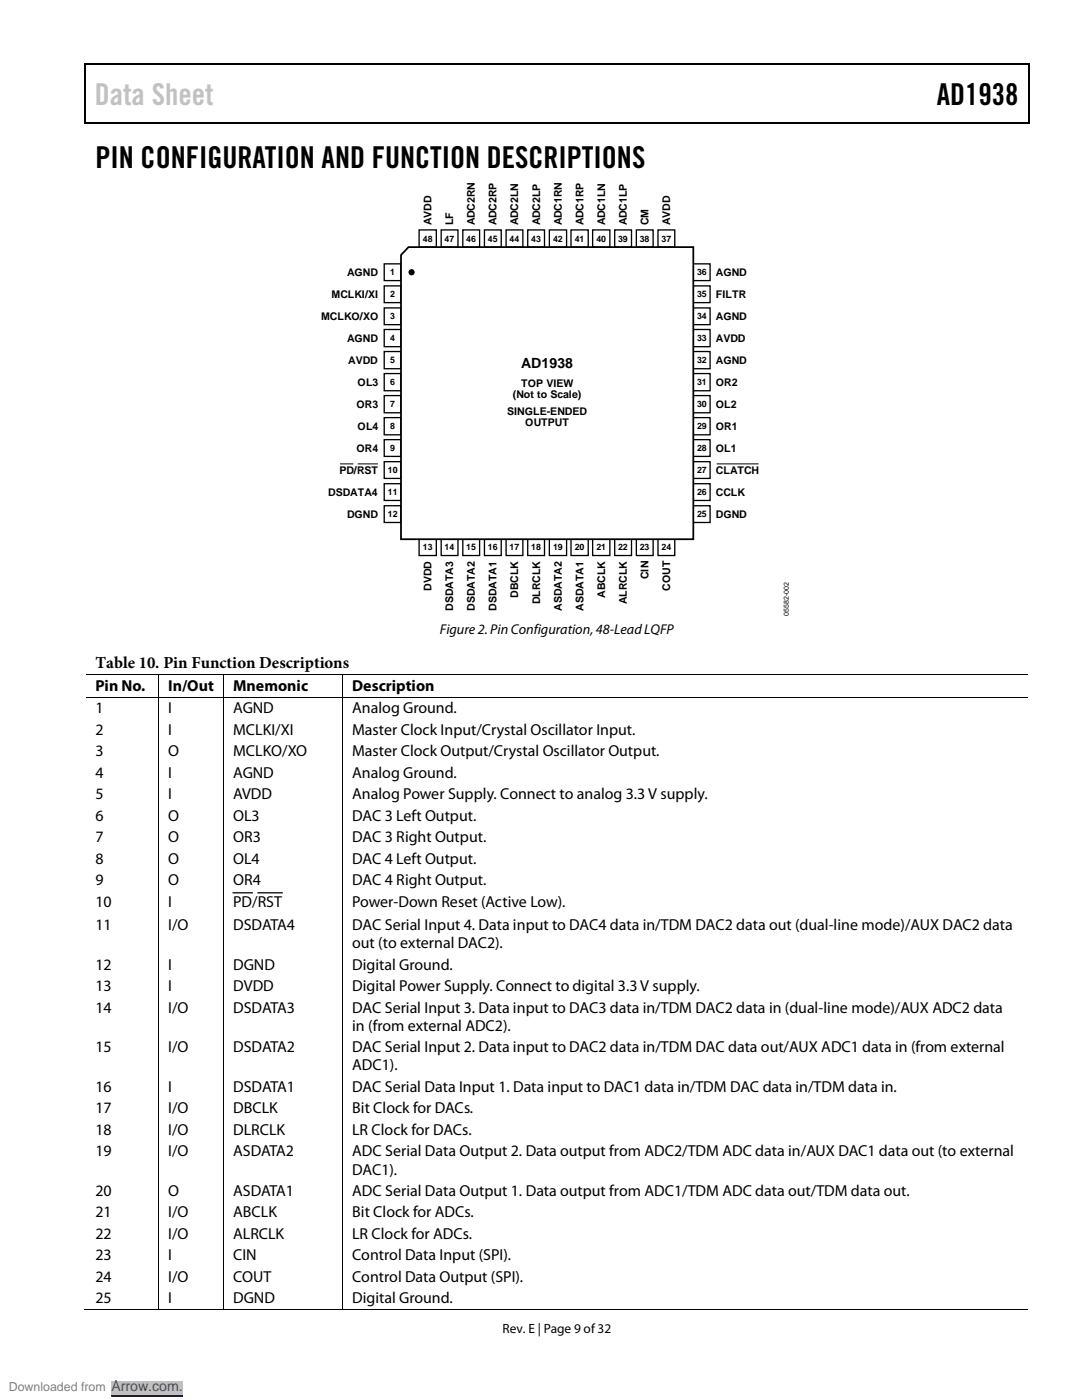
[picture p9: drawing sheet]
<svg xmlns="http://www.w3.org/2000/svg" width="216mm" height="279mm" viewBox="0 0 216 279" stroke-linecap="round" stroke-linejoin="round" font-family="sans-serif">
<path d="M16.9 12.7h.2v1h-.2zM16.9 12.7h.2v.3h-.2zM82.5 12.7h.3v.3h-.3zM205.1 12.7h.3v1h-.3zM205.1 12.7h.3v.3h-.3zM16.9 24.4h.2v.2h-.2zM82.3 24.4h.2v.2h-.2zM205.1 24.4h.3v.2h-.3z" fill="#000"/>
<path d="M17 13.7v10.7M17.1 12.8h65.4M82.8 12.8h122.3M205.2 13.7v10.7M17.1 24.5h188" fill="none" stroke="#000" stroke-width=".25"/>
<path d="M83.6 45.9h3.5v3.4h-3.5z" fill="#fff"/>
<path d="M83.6 45.9h3.5v3.4h-3.5z" fill="none" stroke="#000" stroke-width=".26"/>
<path d="M88 45.9h3.4v3.4h-3.4z" fill="#fff"/>
<path d="M88 45.9h3.4v3.4h-3.4z" fill="none" stroke="#000" stroke-width=".26"/>
<path d="M92.3 45.9h3.4v3.4h-3.4z" fill="#fff"/>
<path d="M92.3 45.9h3.4v3.4h-3.4z" fill="none" stroke="#000" stroke-width=".26"/>
<path d="M96.7 45.9h3.3v3.4h-3.3z" fill="#fff"/>
<path d="M96.7 45.9h3.3v3.4h-3.3z" fill="none" stroke="#000" stroke-width=".26"/>
<path d="M101 45.9h3.3v3.4h-3.3z" fill="#fff"/>
<path d="M101 45.9h3.3v3.4h-3.3z" fill="none" stroke="#000" stroke-width=".26"/>
<path d="M105.3 45.9h3.3v3.4h-3.3z" fill="#fff"/>
<path d="M105.3 45.9h3.3v3.4h-3.3z" fill="none" stroke="#000" stroke-width=".26"/>
<path d="M109.6 45.9h3.5v3.4h-3.5z" fill="#fff"/>
<path d="M109.6 45.9h3.5v3.4h-3.5z" fill="none" stroke="#000" stroke-width=".26"/>
<path d="M113.9 45.9h3.5v3.4h-3.5z" fill="#fff"/>
<path d="M113.9 45.9h3.5v3.4h-3.5z" fill="none" stroke="#000" stroke-width=".26"/>
<path d="M118.3 45.9h3.4v3.4h-3.4z" fill="#fff"/>
<path d="M118.3 45.9h3.4v3.4h-3.4z" fill="none" stroke="#000" stroke-width=".26"/>
<path d="M122.7 45.9h3.3v3.4h-3.3z" fill="#fff"/>
<path d="M122.7 45.9h3.3v3.4h-3.3z" fill="none" stroke="#000" stroke-width=".26"/>
<path d="M127 45.9h3.3v3.4h-3.3z" fill="#fff"/>
<path d="M127 45.9h3.3v3.4h-3.3z" fill="none" stroke="#000" stroke-width=".26"/>
<path d="M131.3 45.9h3.3v3.4h-3.3z" fill="#fff"/>
<path d="M131.3 45.9h3.3v3.4h-3.3z" fill="none" stroke="#000" stroke-width=".26"/>
<path d="M83.6 107.5h3.5v3.4h-3.5z" fill="#fff"/>
<path d="M83.6 107.5h3.5v3.4h-3.5z" fill="none" stroke="#000" stroke-width=".26"/>
<path d="M88 107.5h3.4v3.4h-3.4z" fill="#fff"/>
<path d="M88 107.5h3.4v3.4h-3.4z" fill="none" stroke="#000" stroke-width=".26"/>
<path d="M92.3 107.5h3.4v3.4h-3.4z" fill="#fff"/>
<path d="M92.3 107.5h3.4v3.4h-3.4z" fill="none" stroke="#000" stroke-width=".26"/>
<path d="M96.7 107.5h3.3v3.4h-3.3z" fill="#fff"/>
<path d="M96.7 107.5h3.3v3.4h-3.3z" fill="none" stroke="#000" stroke-width=".26"/>
<path d="M101 107.5h3.3v3.4h-3.3z" fill="#fff"/>
<path d="M101 107.5h3.3v3.4h-3.3z" fill="none" stroke="#000" stroke-width=".26"/>
<path d="M105.3 107.5h3.3v3.4h-3.3z" fill="#fff"/>
<path d="M105.3 107.5h3.3v3.4h-3.3z" fill="none" stroke="#000" stroke-width=".26"/>
<path d="M109.6 107.5h3.5v3.4h-3.5z" fill="#fff"/>
<path d="M109.6 107.5h3.5v3.4h-3.5z" fill="none" stroke="#000" stroke-width=".26"/>
<path d="M113.9 107.5h3.5v3.4h-3.5z" fill="#fff"/>
<path d="M113.9 107.5h3.5v3.4h-3.5z" fill="none" stroke="#000" stroke-width=".26"/>
<path d="M118.3 107.5h3.4v3.4h-3.4z" fill="#fff"/>
<path d="M118.3 107.5h3.4v3.4h-3.4z" fill="none" stroke="#000" stroke-width=".26"/>
<path d="M122.7 107.5h3.3v3.4h-3.3z" fill="#fff"/>
<path d="M122.7 107.5h3.3v3.4h-3.3z" fill="none" stroke="#000" stroke-width=".26"/>
<path d="M127 107.5h3.3v3.4h-3.3z" fill="#fff"/>
<path d="M127 107.5h3.3v3.4h-3.3z" fill="none" stroke="#000" stroke-width=".26"/>
<path d="M131.3 107.5h3.3v3.4h-3.3z" fill="#fff"/>
<path d="M131.3 107.5h3.3v3.4h-3.3z" fill="none" stroke="#000" stroke-width=".26"/>
<path d="M76.7 52.7h3.3v3.3h-3.3z" fill="#fff"/>
<path d="M76.7 52.7h3.3v3.3h-3.3z" fill="none" stroke="#000" stroke-width=".26"/>
<path d="M76.7 57.1h3.3v3.3h-3.3z" fill="#fff"/>
<path d="M76.7 57.1h3.3v3.3h-3.3z" fill="none" stroke="#000" stroke-width=".26"/>
<path d="M76.7 61.5h3.3v3.3h-3.3z" fill="#fff"/>
<path d="M76.7 61.5h3.3v3.3h-3.3z" fill="none" stroke="#000" stroke-width=".26"/>
<path d="M76.7 65.8h3.3v3.4h-3.3z" fill="#fff"/>
<path d="M76.7 65.8h3.3v3.4h-3.3z" fill="none" stroke="#000" stroke-width=".26"/>
<path d="M76.7 70.2h3.3v3.4h-3.3z" fill="#fff"/>
<path d="M76.7 70.2h3.3v3.4h-3.3z" fill="none" stroke="#000" stroke-width=".26"/>
<path d="M76.7 74.6h3.3v3.4h-3.3z" fill="#fff"/>
<path d="M76.7 74.6h3.3v3.4h-3.3z" fill="none" stroke="#000" stroke-width=".26"/>
<path d="M76.7 78.9h3.3v3.5h-3.3z" fill="#fff"/>
<path d="M76.7 78.9h3.3v3.5h-3.3z" fill="none" stroke="#000" stroke-width=".26"/>
<path d="M76.7 83.3h3.3v3.5h-3.3z" fill="#fff"/>
<path d="M76.7 83.3h3.3v3.5h-3.3z" fill="none" stroke="#000" stroke-width=".26"/>
<path d="M76.7 87.7h3.3v3.4h-3.3z" fill="#fff"/>
<path d="M76.7 87.7h3.3v3.4h-3.3z" fill="none" stroke="#000" stroke-width=".26"/>
<path d="M76.7 92.1h3.3v3.4h-3.3z" fill="#fff"/>
<path d="M76.7 92.1h3.3v3.4h-3.3z" fill="none" stroke="#000" stroke-width=".26"/>
<path d="M76.7 96.5h3.3v3.4h-3.3z" fill="#fff"/>
<path d="M76.7 96.5h3.3v3.4h-3.3z" fill="none" stroke="#000" stroke-width=".26"/>
<path d="M76.7 100.9h3.3v3.4h-3.3z" fill="#fff"/>
<path d="M76.7 100.9h3.3v3.4h-3.3z" fill="none" stroke="#000" stroke-width=".26"/>
<path d="M138.3 52.7h3.4v3.3h-3.4z" fill="#fff"/>
<path d="M138.3 52.7h3.4v3.3h-3.4z" fill="none" stroke="#000" stroke-width=".26"/>
<path d="M138.3 57.1h3.4v3.3h-3.4z" fill="#fff"/>
<path d="M138.3 57.1h3.4v3.3h-3.4z" fill="none" stroke="#000" stroke-width=".26"/>
<path d="M138.3 61.5h3.4v3.3h-3.4z" fill="#fff"/>
<path d="M138.3 61.5h3.4v3.3h-3.4z" fill="none" stroke="#000" stroke-width=".26"/>
<path d="M138.3 65.8h3.4v3.4h-3.4z" fill="#fff"/>
<path d="M138.3 65.8h3.4v3.4h-3.4z" fill="none" stroke="#000" stroke-width=".26"/>
<path d="M138.3 70.2h3.4v3.4h-3.4z" fill="#fff"/>
<path d="M138.3 70.2h3.4v3.4h-3.4z" fill="none" stroke="#000" stroke-width=".26"/>
<path d="M138.3 74.6h3.4v3.4h-3.4z" fill="#fff"/>
<path d="M138.3 74.6h3.4v3.4h-3.4z" fill="none" stroke="#000" stroke-width=".26"/>
<path d="M138.3 78.9h3.4v3.5h-3.4z" fill="#fff"/>
<path d="M138.3 78.9h3.4v3.5h-3.4z" fill="none" stroke="#000" stroke-width=".26"/>
<path d="M138.3 83.3h3.4v3.5h-3.4z" fill="#fff"/>
<path d="M138.3 83.3h3.4v3.5h-3.4z" fill="none" stroke="#000" stroke-width=".26"/>
<path d="M138.3 87.7h3.4v3.4h-3.4z" fill="#fff"/>
<path d="M138.3 87.7h3.4v3.4h-3.4z" fill="none" stroke="#000" stroke-width=".26"/>
<path d="M138.3 92.1h3.4v3.4h-3.4z" fill="#fff"/>
<path d="M138.3 92.1h3.4v3.4h-3.4z" fill="none" stroke="#000" stroke-width=".26"/>
<path d="M138.3 96.5h3.4v3.4h-3.4z" fill="#fff"/>
<path d="M138.3 96.5h3.4v3.4h-3.4z" fill="none" stroke="#000" stroke-width=".26"/>
<path d="M138.3 100.9h3.4v3.4h-3.4z" fill="#fff"/>
<path d="M138.3 100.9h3.4v3.4h-3.4z" fill="none" stroke="#000" stroke-width=".26"/>
<path d="M67.9 92.6h2.6M71.4 92.6h4M143 92.6h8.4" fill="none" stroke="#000" stroke-width=".2"/>
<path d="M81.5 49.3h56.8v58.3h-58.3v-56.7z" fill="#fff"/>
<path d="M81.5 49.3h56.8v58.3h-58.3v-56.7z" fill="none" stroke="#000" stroke-width=".35"/>
<g fill="#000">
<path d="M31.6 134.5h.1v.2h-.1zM31.6 139h.1v.2h-.1zM44.5 134.5h.2v.2h-.2zM44.5 139h.2v.2h-.2zM68.3 134.5h.2v.2h-.2zM68.3 139h.2v.2h-.2zM31.6 261.3h.1v.2h-.1zM44.5 261.3h.2v.2h-.2zM68.3 261.3h.2v.2h-.2z"/>
<circle cx="82.1" cy="54.3" r=".62"/>
</g>
<g fill="none" stroke="#000" stroke-width=".2">
<path d="M17.1 134.6h14.5M17.1 139.1h14.5M31.7 134.7v4.3M31.7 139.2v122.1M31.7 134.6h12.8M31.7 139.1h12.8M44.6 134.7v4.3M44.6 139.2v122.1M44.7 134.6h23.6M44.7 139.1h23.6M68.4 134.7v4.3M68.4 139.2v122.1"/>
<path d="M68.5 134.6h136.6M68.5 139.1h136.6M16.9 261.4h14.7M31.7 261.4h12.8M44.7 261.4h23.6M68.5 261.4h136.6"/>
</g>
<path d="M46.5 178.2h3.8M51.5 178.2h4.8" fill="none" stroke="#000" stroke-width=".25"/>
<path d="M0 276.9h70.6" fill="none" stroke="#fff" stroke-width="2.5" stroke-linecap="butt"/>
<path d="M22.2 275.6h14.3v2.6h-14.3z" fill="#c0c0c0"/>
<path d="M22.2 278.6h14.3" fill="none" stroke="#00f" stroke-width=".2"/>
<path d="M0 276.9h70.6" fill="none" stroke="#fff" stroke-width="2.5" stroke-linecap="butt"/>
<path d="M22.2 275.6h14.3v2.6h-14.3z" fill="#c0c0c0"/>
<path d="M22.2 278.6h14.3" fill="none" stroke="#00f" stroke-width=".2"/>
<path d="M0 276.9h70.6" fill="none" stroke="#fff" stroke-width="2.5" stroke-linecap="butt"/>
<path d="M22.2 275.6h14.3v2.6h-14.3z" fill="#c0c0c0"/>
<path d="M22.2 278.6h14.3" fill="none" stroke="#00f" stroke-width=".2"/>
<path d="M0 276.9h70.6" fill="none" stroke="#fff" stroke-width="2.5" stroke-linecap="butt"/>
<path d="M22.2 275.6h14.3v2.6h-14.3z" fill="#c0c0c0"/>
<path d="M22.2 278.6h14.3" fill="none" stroke="#00f" stroke-width=".2"/>
<path d="M0 276.9h70.6" fill="none" stroke="#fff" stroke-width="2.5" stroke-linecap="butt"/>
<path d="M22.2 275.6h14.3v2.6h-14.3z" fill="#c0c0c0"/>
<path d="M22.2 278.6h14.3" fill="none" stroke="#00f" stroke-width=".2"/>
<path d="M0 276.9h70.6" fill="none" stroke="#fff" stroke-width="2.5" stroke-linecap="butt"/>
<path d="M22.2 275.6h14.3v2.6h-14.3z" fill="#c0c0c0"/>
<path d="M22.2 278.6h14.3" fill="none" stroke="#00f" stroke-width=".2"/>
<path d="M0 276.9h70.6" fill="none" stroke="#fff" stroke-width="2.5" stroke-linecap="butt"/>
<path d="M22.2 275.6h14.3v2.6h-14.3z" fill="#c0c0c0"/>
<path d="M22.2 278.6h14.3" fill="none" stroke="#00f" stroke-width=".2"/>
<path d="M0 276.9h70.6" fill="none" stroke="#fff" stroke-width="2.5" stroke-linecap="butt"/>
<path d="M22.2 275.6h14.3v2.6h-14.3z" fill="#c0c0c0"/>
<path d="M22.2 278.6h14.3" fill="none" stroke="#00f" stroke-width=".2"/>
<path d="M0 276.9h70.6" fill="none" stroke="#fff" stroke-width="2.5" stroke-linecap="butt"/>
<path d="M22.2 275.6h14.3v2.6h-14.3z" fill="#c0c0c0"/>
<path d="M22.2 278.6h14.3" fill="none" stroke="#00f" stroke-width=".2"/>
<text font-size="6" fill="#c1c1c1" x="18.9" y="20.9">Data Sheet</text>
<g font-size="6">
<text x="186.9" y="20.9">AD1938</text>
<text x="19" y="33.6">PIN CONFIGURATION AND FUNCTION DESCRIPTIONS</text>
</g>
<text font-size="3.3" x="19" y="133.3">Table 10. Pin Function Descriptions</text>
<g font-size="3.2">
<text x="19" y="137.8">Pin No.</text>
<text x="33.6" y="137.8">In/Out</text>
<text x="46.5" y="137.8">Mnemonic</text>
<text x="70.3" y="137.8">Description</text>
<text x="19" y="142.3">1</text>
<text x="33.6" y="142.3">I</text>
<text x="46.5" y="142.3">AGND</text>
<text x="70.3" y="142.3">Analog Ground.</text>
<text x="19" y="146.6">2</text>
<text x="33.6" y="146.6">I</text>
<text x="46.5" y="146.6">MCLKI/XI</text>
<text x="70.3" y="146.6">Master Clock Input/Crystal Oscillator Input.</text>
<text x="19" y="150.9">3</text>
<text x="19" y="155.2">4</text>
<text x="33.6" y="155.2">I</text>
<text x="33.6" y="150.9">O</text>
<text x="46.5" y="155.2">AGND</text>
<text x="46.5" y="150.9">MCLKO/XO</text>
<text x="70.3" y="155.2">Analog Ground.</text>
<text x="70.3" y="150.9">Master Clock Output/Crystal Oscillator Output.</text>
<text x="19" y="159.5">5</text>
<text x="33.6" y="159.5">I</text>
<text x="46.5" y="159.5">AVDD</text>
<text x="70.3" y="159.5">Analog Power Supply. Connect to analog 3.3 V supply.</text>
<text x="19" y="163.8">6</text>
<text x="33.6" y="163.8">O</text>
<text x="46.5" y="163.8">OL3</text>
<text x="70.3" y="163.8">DAC 3 Left Output.</text>
<text x="19" y="168.1">7</text>
<text x="19" y="172.4">8</text>
<text x="33.6" y="168.1">O</text>
<text x="33.6" y="172.4">O</text>
<text x="46.5" y="168.1">OR3</text>
<text x="46.5" y="172.4">OL4</text>
<text x="70.3" y="168.1">DAC 3 Right Output.</text>
<text x="70.3" y="172.4">DAC 4 Left Output.</text>
<text x="19" y="176.7">9</text>
<text x="33.6" y="176.7">O</text>
<text x="46.5" y="176.7">OR4</text>
<text x="70.3" y="176.7">DAC 4 Right Output.</text>
<text x="19" y="181">10</text>
<text x="19" y="185.6">11</text>
<text x="33.6" y="181">I</text>
<text x="33.6" y="185.6">I/O</text>
<text x="46.5" y="181">PD/RST</text>
<text x="46.5" y="185.6">DSDATA4</text>
<text x="70.3" y="181">Power-Down Reset (Active Low).</text>
<text x="70.3" y="185.6">DAC Serial Input 4. Data input to DAC4 data in/TDM DAC2 data out (dual-line mode)/AUX DAC2 data</text>
<text x="70.3" y="189.2">out (to external DAC2).</text>
<text x="19" y="193.5">12</text>
<text x="19" y="197.8">13</text>
<text x="33.6" y="193.5">I</text>
<text x="33.6" y="197.8">I</text>
<text x="46.5" y="193.5">DGND</text>
<text x="46.5" y="197.8">DVDD</text>
<text x="70.3" y="193.5">Digital Ground.</text>
<text x="70.3" y="197.8">Digital Power Supply. Connect to digital 3.3 V supply.</text>
<text x="19" y="202.1">14</text>
<text x="33.6" y="202.1">I/O</text>
<text x="46.5" y="202.1">DSDATA3</text>
<text x="70.3" y="202.1">DAC Serial Input 3. Data input to DAC3 data in/TDM DAC2 data in (dual-line mode)/AUX ADC2 data</text>
<text x="70.3" y="205.7">in (from external ADC2).</text>
<text x="19" y="210">15</text>
<text x="33.6" y="210">I/O</text>
<text x="46.5" y="210">DSDATA2</text>
<text x="70.3" y="210">DAC Serial Input 2. Data input to DAC2 data in/TDM DAC data out/AUX ADC1 data in (from external</text>
<text x="70.3" y="213.6">ADC1).</text>
<text x="19" y="217.9">16</text>
<text x="33.6" y="217.9">I</text>
<text x="46.5" y="217.9">DSDATA1</text>
<text x="70.3" y="217.9">DAC Serial Data Input 1. Data input to DAC1 data in/TDM DAC data in/TDM data in.</text>
<text x="19" y="222.2">17</text>
<text x="19" y="226.5">18</text>
<text x="33.6" y="222.2">I/O</text>
<text x="33.6" y="226.5">I/O</text>
<text x="46.5" y="222.2">DBCLK</text>
<text x="46.5" y="226.5">DLRCLK</text>
<text x="70.3" y="222.2">Bit Clock for DACs.</text>
<text x="70.3" y="226.5">LR Clock for DACs.</text>
<text x="19" y="230.8">19</text>
<text x="33.6" y="230.8">I/O</text>
<text x="46.5" y="230.8">ASDATA2</text>
<text x="70.3" y="230.8">ADC Serial Data Output 2. Data output from ADC2/TDM ADC data in/AUX DAC1 data out (to external</text>
<text x="19" y="238.7">20</text>
<text x="33.6" y="238.7">O</text>
<text x="46.5" y="238.7">ASDATA1</text>
<text x="70.3" y="234.4">DAC1).</text>
<text x="70.3" y="238.7">ADC Serial Data Output 1. Data output from ADC1/TDM ADC data out/TDM data out.</text>
<text x="19" y="243">21</text>
<text x="33.6" y="243">I/O</text>
<text x="46.5" y="243">ABCLK</text>
<text x="70.3" y="243">Bit Clock for ADCs.</text>
<text x="19" y="247.3">22</text>
<text x="19" y="251.5">23</text>
<text x="33.6" y="247.3">I/O</text>
<text x="33.6" y="251.5">I</text>
<text x="46.5" y="247.3">ALRCLK</text>
<text x="46.5" y="251.5">CIN</text>
<text x="70.3" y="247.3">LR Clock for ADCs.</text>
<text x="70.3" y="251.5">Control Data Input (SPI).</text>
<text x="19" y="255.9">24</text>
<text x="33.6" y="255.9">I/O</text>
<text x="46.5" y="255.9">COUT</text>
<text x="70.3" y="255.9">Control Data Output (SPI).</text>
<text x="19" y="260.1">25</text>
<text x="33.6" y="260.1">I</text>
<text x="46.5" y="260.1">DGND</text>
<text x="70.3" y="260.1">Digital Ground.</text>
</g>
<g font-size="2.8">
<text x="104" y="73.5">AD1938</text>
<text x="87.8" y="126.6">Figure 2. Pin Configuration, 48-Lead LQFP</text>
</g>
<text font-size="2.8" fill="#00f" x="22.2" y="277.6">Arrow.com.</text>
<text font-size="2.7" x="100.3" y="266">Rev. E | Page 9 of32</text>
<text font-size="2.5" fill="#808080" x="1.8" y="277.6">Downloaded from</text>
<g font-size="2.1">
<text x="86.1" y="45" transform="rotate(-90 86.1 45)">AVDD</text>
<text x="90.4" y="45" transform="rotate(-90 90.4 45)">LF</text>
<text x="94.8" y="45" transform="rotate(-90 94.8 45)">ADC2RN</text>
<text x="99.1" y="45" transform="rotate(-90 99.1 45)">ADC2RP</text>
<text x="103.4" y="45" transform="rotate(-90 103.4 45)">ADC2LN</text>
<text x="107.8" y="45" transform="rotate(-90 107.8 45)">ADC2LP</text>
<text x="112.1" y="45" transform="rotate(-90 112.1 45)">ADC1RN</text>
<text x="116.4" y="45" transform="rotate(-90 116.4 45)">ADC1RP</text>
<text x="120.7" y="45" transform="rotate(-90 120.7 45)">ADC1LN</text>
<text x="125.1" y="45" transform="rotate(-90 125.1 45)">ADC1LP</text>
<text x="129.4" y="45" transform="rotate(-90 129.4 45)">CM</text>
<text x="133.7" y="45" transform="rotate(-90 133.7 45)">AVDD</text>
<text x="66.2" y="59.4">MCLKI/XI</text>
<text x="69.2" y="55">AGND</text>
<text x="142.8" y="55">AGND</text>
<text x="142.8" y="59.4">FILTR</text>
<text x="64.1" y="63.8">MCLKO/XO</text>
<text x="142.8" y="63.8">AGND</text>
<text x="69.2" y="68.2">AGND</text>
<text x="142.8" y="68.2">AVDD</text>
<text x="69.5" y="72.6">AVDD</text>
<text x="71.4" y="77">OL3</text>
<text x="104" y="77.3">TOP VIEW</text>
<text x="142.8" y="72.6">AGND</text>
<text x="142.8" y="77">OR2</text>
<text x="71.1" y="81.3">OR3</text>
<text x="101.2" y="82.9">SINGLE-ENDED</text>
<text x="102.3" y="79.4">(Not to Scale)</text>
<text x="142.8" y="81.3">OL2</text>
<text x="71.4" y="85.7">OL4</text>
<text x="104.8" y="85">OUTPUT</text>
<text x="142.8" y="85.7">OR1</text>
<text x="67.7" y="94.5">PD/RST</text>
<text x="71.1" y="90.1">OR4</text>
<text x="142.8" y="90.1">OL1</text>
<text x="142.8" y="94.5">CLATCH</text>
<text x="65.5" y="98.9">DSDATA4</text>
<text x="142.8" y="98.9">CCLK</text>
<text x="69.2" y="103.3">DGND</text>
<text x="142.8" y="103.3">DGND</text>
<text x="86.1" y="117.9" transform="rotate(-90 86.1 117.9)">DVDD</text>
<text x="103.4" y="119.3" transform="rotate(-90 103.4 119.3)">DBCLK</text>
<text x="120.7" y="119.3" transform="rotate(-90 120.7 119.3)">ABCLK</text>
<text x="129.4" y="115.6" transform="rotate(-90 129.4 115.6)">CIN</text>
<text x="133.7" y="117.9" transform="rotate(-90 133.7 117.9)">COUT</text>
<text x="90.4" y="121.9" transform="rotate(-90 90.4 121.9)">DSDATA3</text>
<text x="94.8" y="121.9" transform="rotate(-90 94.8 121.9)">DSDATA2</text>
<text x="99.1" y="121.9" transform="rotate(-90 99.1 121.9)">DSDATA1</text>
<text x="107.8" y="120.6" transform="rotate(-90 107.8 120.6)">DLRCLK</text>
<text x="112.1" y="121.9" transform="rotate(-90 112.1 121.9)">ASDATA2</text>
<text x="116.4" y="121.9" transform="rotate(-90 116.4 121.9)">ASDATA1</text>
<text x="125.1" y="120.6" transform="rotate(-90 125.1 120.6)">ALRCLK</text>
</g>
<g font-size="1.8">
<text x="84.4" y="48.2">48</text>
<text x="88.7" y="48.2">47</text>
<text x="93" y="48.2">46</text>
<text x="97.4" y="48.2">45</text>
<text x="101.7" y="48.2">44</text>
<text x="106" y="48.2">43</text>
<text x="110.3" y="48.2">42</text>
<text x="114.7" y="48.2">41</text>
<text x="119" y="48.2">40</text>
<text x="123.3" y="48.2">39</text>
<text x="127.7" y="48.2">38</text>
<text x="132" y="48.2">37</text>
<text x="77.9" y="54.9">1</text>
<text x="77.9" y="59.3">2</text>
<text x="139.1" y="54.9">36</text>
<text x="139.1" y="59.3">35</text>
<text x="77.9" y="63.7">3</text>
<text x="139.1" y="63.7">34</text>
<text x="77.9" y="68.1">4</text>
<text x="139.1" y="68.1">33</text>
<text x="77.9" y="72.5">5</text>
<text x="77.9" y="76.9">6</text>
<text x="139.1" y="72.5">32</text>
<text x="139.1" y="76.9">31</text>
<text x="77.9" y="81.3">7</text>
<text x="139.1" y="81.3">30</text>
<text x="77.9" y="85.6">8</text>
<text x="139.1" y="85.6">29</text>
<text x="77.4" y="94.4">10</text>
<text x="77.9" y="90">9</text>
<text x="139.1" y="90">28</text>
<text x="139.1" y="94.4">27</text>
<text x="77.4" y="98.8">11</text>
<text x="139.1" y="98.8">26</text>
<text x="77.4" y="103.2">12</text>
<text x="139.1" y="103.2">25</text>
<text x="84.4" y="109.8">13</text>
<text x="88.7" y="109.8">14</text>
<text x="93" y="109.8">15</text>
<text x="97.4" y="109.8">16</text>
<text x="101.7" y="109.8">17</text>
<text x="106" y="109.8">18</text>
<text x="110.3" y="109.8">19</text>
<text x="114.7" y="109.8">20</text>
<text x="119" y="109.8">21</text>
<text x="123.3" y="109.8">22</text>
<text x="127.7" y="109.8">23</text>
<text x="132" y="109.8">24</text>
</g>
<text font-size="1.4" x="157.4" y="122.9" transform="rotate(-90 157.4 122.9)">05582-002</text>
</svg>
